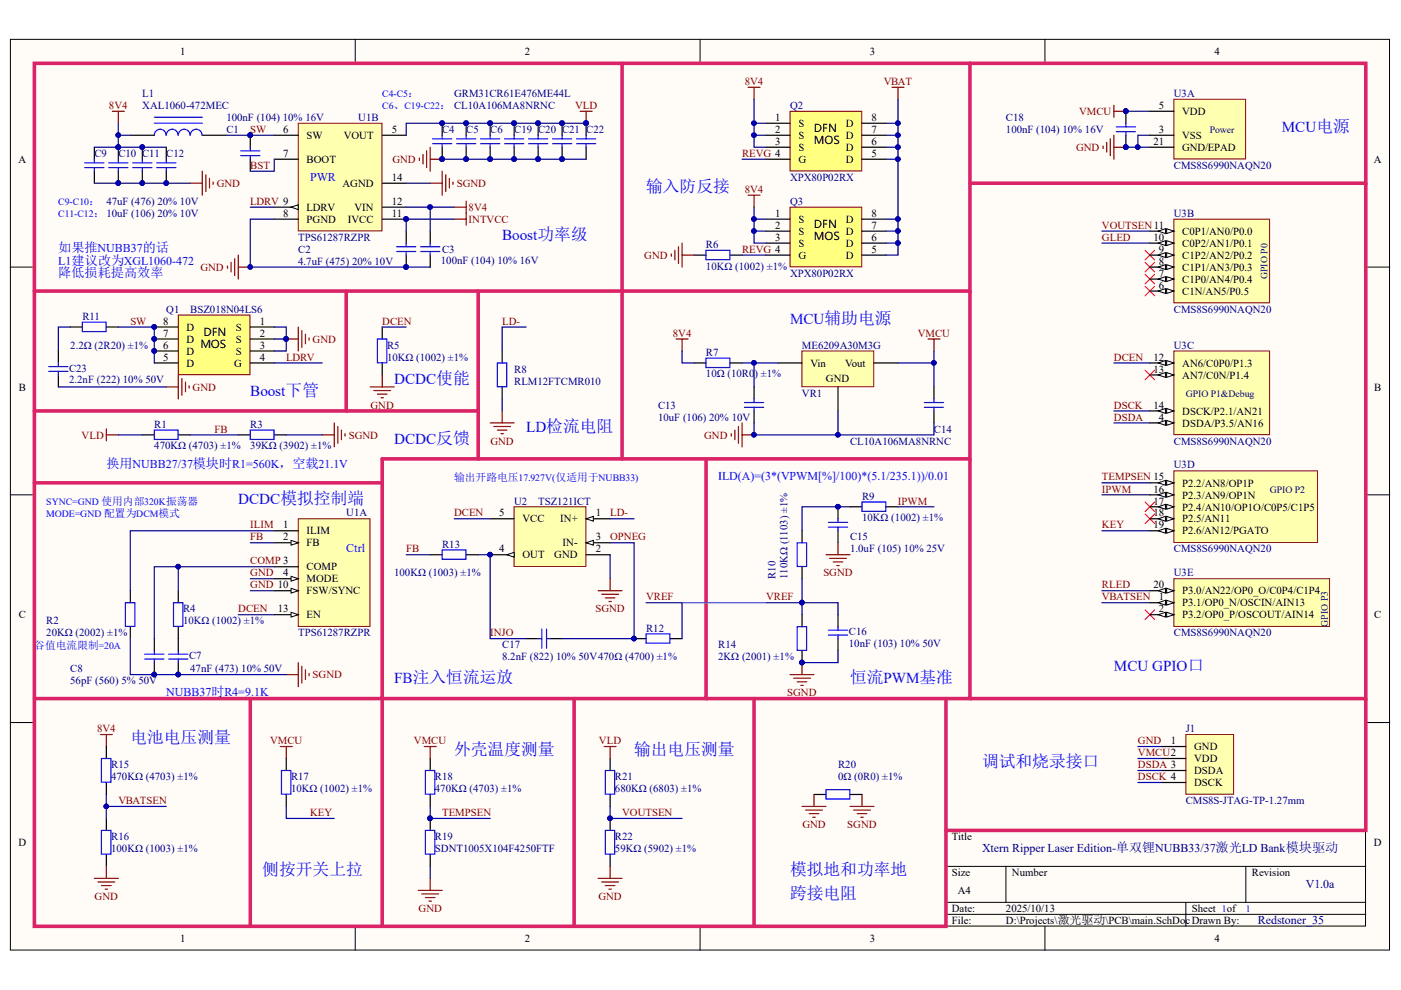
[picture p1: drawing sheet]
<svg xmlns="http://www.w3.org/2000/svg" width="297mm" height="210mm" viewBox="0 0 297 210" stroke-linecap="round" stroke-linejoin="round" font-family="sans-serif">
<g fill="#fffcf8" stroke="#000" stroke-width=".21">
<path d="M2.2 8.3h292.4v193.1h-292.4z"/>
<path d="M7.3 13.4h282.2v182.9h-282.2z"/>
</g>
<g fill="none" stroke="#000" stroke-width=".21">
<path d="M75.3 8.3v5.1M148.4 8.3v5.1M221.5 8.3v5.1M2.2 56.6h5.1M289.6 56.6h5.1M2.2 104.9h5.1M289.6 104.9h5.1M2.2 153.2h5.1M289.6 153.2h5.1M289.6 176.1h-89v20.3M75.3 196.4v5.1M148.4 196.4v5.1"/>
<path d="M200.6 183.7h89M200.6 191.3h89M200.6 193.9h89M213.3 183.7v7.6M221.5 196.4v5.1M251.4 191.3v5.1M264.1 183.7v7.6"/>
</g>
<path d="M37.8 66.8h15.2v12.7h-15.2z" fill="#ffff80" stroke="#800000" stroke-width=".21"/>
<path d="M27.6 28.7h5.1M42.9 28.7h5.1M32.7 69.3h5.1M32.7 71.9h5.1M32.7 74.4h5.1M32.7 77h5.1M53.1 69.3h5M53.1 71.9h5M53.1 74.4h5M53.1 77h5" fill="none" stroke="#000" stroke-width=".25"/>
<g fill="#000080" stroke="#000080" stroke-width=".21">
<circle cx="32.7" cy="74.4" r=".48"/>
<circle cx="32.7" cy="71.9" r=".48"/>
<circle cx="32.7" cy="69.3" r=".48"/>
</g>
<path d="M32.7 26.1h10.2M32.7 24.9h10.2M35.2 28.7a1.25 1.25 0 0 0-1.2-1.3 1.25 1.25 0 0 0-1.3 1.3M37.8 28.7a1.25 1.25 0 0 0-1.3-1.3 1.25 1.25 0 0 0-1.2 1.3M40.3 28.7a1.25 1.25 0 0 0-1.3-1.3 1.25 1.25 0 0 0-1.2 1.3M42.8 28.7a1.25 1.25 0 0 0-1.2-1.3 1.25 1.25 0 0 0-1.3 1.3" fill="none" stroke="#00f" stroke-width=".25"/>
<path d="M63.2 110h15.2v22.8h-15.2z" fill="#ffffb0" stroke="#800000" stroke-width=".21"/>
<path d="M58.1 112.5h5.1M58.1 115.1h5.1" fill="none" stroke="#000" stroke-width=".25"/>
<path d="M61.7 114.6l1.5 .5-1.5 .5z" fill="#fffcf8"/>
<path d="M61.7 114.6l1.5 .5-1.5 .5z" fill="none" stroke="#000" stroke-width=".21"/>
<path d="M58.1 120.2h5.1M58.1 122.7h5.1" fill="none" stroke="#000" stroke-width=".25"/>
<path d="M61.7 122.2l1.5 .5-1.5 .5z" fill="#fffcf8"/>
<path d="M61.7 122.2l1.5 .5-1.5 .5z" fill="none" stroke="#000" stroke-width=".21"/>
<path d="M58.1 125.2h5.1" fill="none" stroke="#000" stroke-width=".25"/>
<path d="M61.7 124.7l1.5 .5-1.5 .6z" fill="#fffcf8"/>
<path d="M61.7 124.7l1.5 .5-1.5 .6z" fill="none" stroke="#000" stroke-width=".21"/>
<path d="M58.1 130.3h5.1" fill="none" stroke="#000" stroke-width=".25"/>
<path d="M61.7 129.8l1.5 .5-1.5 .5z" fill="#fffcf8"/>
<path d="M61.7 129.8l1.5 .5-1.5 .5z" fill="none" stroke="#000" stroke-width=".21"/>
<path d="M63.2 26.1h17.8v22.9h-17.8z" fill="#ffffb0" stroke="#800000" stroke-width=".21"/>
<path d="M58.1 28.7h5.1M58.1 33.8h5.1M81 28.7h5.1M58.1 46.5h5.1M58.1 43.9h5.1" fill="none" stroke="#000" stroke-width=".25"/>
<path d="M61.7 43.9l1.5-.5v1z" fill="#fffcf8"/>
<path d="M61.7 43.9l1.5-.5v1z" fill="none" stroke="#000" stroke-width=".21"/>
<g fill="none" stroke="#000" stroke-width=".25">
<path d="M53.1 28.7v2.5M53.1 33.8v2.5M81 38.8h5.1M93.8 26.1v2.6M93.8 31.2v2.6M98.8 26.1v2.6M98.8 31.2v2.6M103.9 26.1v2.6M103.9 31.2v2.6M81 46.5h5.1M81 43.9h5.1M86.1 49v2.5"/>
<path d="M86.1 54.1v2.5M91.2 49v2.5M91.2 54.1v2.5M81 69.3v2.6M81 77v2.5M30.2 92.2h2.5M37.8 92.2h2.5M50.5 92.2h2.6M58.1 92.2h2.6M27.6 125.2v2.6M27.6 132.9v2.5M32.7 135.4v2.6"/>
<path d="M37.8 125.2v2.6M37.8 132.9v5.1M32.7 140.5v2.5M37.8 140.5v2.5"/>
</g>
<g fill="#000080" stroke="#000080" stroke-width=".21">
<circle cx="86.1" cy="46.4" r=".49"/>
<circle cx="25.1" cy="28.7" r=".48"/>
<circle cx="53" cy="28.7" r=".48"/>
<circle cx="53" cy="56.6" r=".48"/>
<circle cx="86.1" cy="56.6" r=".49"/>
<circle cx="91.2" cy="43.9" r=".49"/>
<circle cx="60.7" cy="71.9" r=".49"/>
<circle cx="124.2" cy="26.1" r=".48"/>
<circle cx="93.7" cy="33.7" r=".48"/>
<circle cx="93.7" cy="26.1" r=".48"/>
<circle cx="98.8" cy="33.7" r=".48"/>
<circle cx="98.8" cy="26.1" r=".48"/>
<circle cx="103.9" cy="33.7" r=".48"/>
<circle cx="103.9" cy="26.1" r=".48"/>
<circle cx="37.8" cy="143" r=".48"/>
<circle cx="32.7" cy="143" r=".48"/>
</g>
<g fill="none" stroke="#800000" stroke-width=".25">
<path d="M23.8 23.6h2.6M25.1 23.6v2.5M88.9 33.5v.5M89.7 32.7v2.1M90.4 32v3.5M91.2 38.8h2.6M91.2 31.2v5.1M91.2 33.8h2.6M93.8 36.3v5.1M94.5 37.1v3.5M95.3 37.8v2.1M96 38.6v.5"/>
<path d="M123 23.6h2.5M124.3 23.6v2.5M48.2 56.4v.5M49 55.6v2M49.8 54.9v3.5M50.5 54.1v5.1M50.5 56.6h2.6M96.3 43.9h2.5M98.8 42.7v2.5M60.7 71.9h2.5M63.2 69.3v5.1M64 70.1v3.6"/>
<path d="M64.8 70.9v2M65.5 71.6v.5M81 79.5v2.5M22.5 90.9v2.6M22.5 92.2h2.6M78.5 82h5.1M79.3 82.8h3.5M80 83.6h2.1M80.8 84.3h.5M60.7 143h2.5M63.2 140.5v5.1M64 141.3v3.5"/>
<path d="M64.8 142v2M65.5 142.8v.5"/>
</g>
<g fill="none" stroke="#000080" stroke-width=".25">
<path d="M25.1 26.1v2.6h2.5M48 28.7h10.1M58.1 33.8v2.5h-5M86.1 38.8h5.1M53.1 43.9h5M58.1 46.5h-5v10.1h38.1M86.1 43.9h5.1v5.1M58.1 77h10.2M58.1 71.9h2.6M81 69.3h5.1M50.5 130.3h7.6M53.1 122.7h5"/>
<path d="M53.1 125.2h5"/>
</g>
<g fill="none" stroke="#00f" stroke-width=".25">
<path d="M51 32h4.1M51 33h4.1M53.1 31.2v.8M53.1 33v.8M91.7 29.4h4.1M91.7 30.5h4.1M93.8 28.7v.7M93.8 30.5v.7M96.8 29.4h4.1M96.8 30.5h4.1M98.8 28.7v.7M98.8 30.5v.7"/>
<path d="M101.9 29.4h4.1M101.9 30.5h4.1M103.9 28.7v.7M103.9 30.5v.7M84.1 52.3h4.1M84.1 53.3h4.1M86.1 51.5v.8M86.1 53.3v.8M89.2 52.3h4M89.2 53.3h4M91.2 51.5v.8M91.2 53.3v.8"/>
<path d="M80 71.9h2v5h-2zM32.7 91.2h5.1v2h-5.1zM53.1 91.2h5v2h-5zM26.6 127.8h2v5h-2zM30.7 138.7h4.1M30.7 139.7h4.1M32.7 138v.7M32.7 139.7v.8M35.8 138.7h4M35.8 139.7h4M36.8 127.8h2v5h-2zM37.8 138v.7"/>
<path d="M37.8 139.7v.8"/>
</g>
<path d="M167.5 23.6h15.2v12.6h-15.2z" fill="#ffff80" stroke="#800000" stroke-width=".21"/>
<path d="M162.4 26.1h5.1M162.4 28.7h5.1M162.4 31.2h5.1M162.4 33.8h5.1M182.8 26.1h5M182.8 28.7h5M182.8 31.2h5M182.8 33.8h5" fill="none" stroke="#000" stroke-width=".25"/>
<path d="M167.5 43.9h15.2v12.7h-15.2z" fill="#ffff80" stroke="#800000" stroke-width=".21"/>
<g fill="none" stroke="#000" stroke-width=".25">
<path d="M20 31.2v2.6M20 36.3v2.5M25.1 31.2v2.6M25.1 36.3v2.5M30.2 31.2v2.6M30.2 36.3v2.5M35.3 31.2v2.6M35.3 36.3v2.5M147.2 54.1h2.5M154.8 54.1h2.5M162.4 46.5h5.1M162.4 49h5.1"/>
<path d="M162.4 51.5h5.1M162.4 54.1h5.1M182.8 46.5h5M182.8 49h5M182.8 51.5h5M182.8 54.1h5"/>
</g>
<g fill="none" stroke="#800000" stroke-width=".25">
<path d="M158.6 18.5h2.5M159.9 18.5v2.6M189.1 18.5h2.6M190.4 18.5v2.6M40.3 38.8h2.6M42.9 36.3v5.1M43.7 37.1v3.5M44.4 37.8v2.1M45.2 38.6v.5M142.3 53.8v.5M143.1 53.1v2M143.9 52.3v3.6"/>
<path d="M144.6 51.5v5.1M144.6 54.1h2.6M158.6 41.4h2.5M159.9 41.4v2.5"/>
</g>
<g fill="none" stroke="#000080" stroke-width=".25">
<path d="M25.1 28.7v2.5h-5.1M25.1 31.2h10.2M157.3 33.8h5.1M159.9 28.7h2.5M159.9 21.1v5M162.4 26.1h-2.5v5.1h2.5M187.8 33.8h2.6M187.8 31.2h2.6M187.8 28.7h2.6M187.8 26.1h2.6M190.4 21.1v33h-2.6M157.3 54.1h5.1"/>
<path d="M159.9 49h2.5M159.9 43.9v2.6M162.4 46.5h-2.5v5h2.5M187.8 51.5h2.6M187.8 49h2.6M187.8 46.5h2.6"/>
</g>
<g fill="#000080" stroke="#000080" stroke-width=".21">
<circle cx="190.4" cy="51.5" r=".48"/>
<circle cx="190.4" cy="49" r=".48"/>
<circle cx="190.4" cy="46.4" r=".48"/>
<circle cx="190.4" cy="33.7" r=".48"/>
<circle cx="190.4" cy="31.2" r=".48"/>
<circle cx="190.4" cy="28.7" r=".48"/>
<circle cx="190.4" cy="26.1" r=".48"/>
<circle cx="159.8" cy="49" r=".48"/>
<circle cx="159.8" cy="28.7" r=".48"/>
<circle cx="159.8" cy="26.1" r=".48"/>
<circle cx="159.8" cy="46.4" r=".48"/>
<circle cx="25.1" cy="38.8" r=".48"/>
<circle cx="25.1" cy="31.2" r=".48"/>
<circle cx="25.1" cy="28.7" r=".48"/>
<circle cx="30.1" cy="38.8" r=".48"/>
<circle cx="30.1" cy="31.2" r=".48"/>
<circle cx="35.2" cy="38.8" r=".48"/>
</g>
<g fill="none" stroke="#00f" stroke-width=".25">
<path d="M18 34.5h4M18 35.5h4M20 33.8v.7M20 35.5v.8M23.1 34.5h4M23.1 35.5h4M25.1 33.8v.7M25.1 35.5v.8M28.1 34.5h4.1M28.1 35.5h4.1M30.2 33.8v.7M30.2 35.5v.8"/>
<path d="M33.2 34.5h4.1M33.2 35.5h4.1M35.3 33.8v.7M35.3 35.5v.8M149.7 53.1h5v2h-5z"/>
</g>
<path d="M170 74.4h15.3v7.6h-15.3z" fill="#ffffb0" stroke="#800000" stroke-width=".21"/>
<path d="M147.2 77h2.5M154.8 77h2.5M165 77h5M185.3 77h5.1M159.9 82v2.6M159.9 87.1v2.6M177.7 82v5.1M198 82v2.6M198 87.1v2.6" fill="none" stroke="#000" stroke-width=".25"/>
<path d="M149.7 75.9h5v2h-5zM157.8 85.3h4.1M157.8 86.4h4.1M159.9 84.6v.7M159.9 86.4v.7M196 85.3h4.1M196 86.4h4.1M198 84.6v.7M198 86.4v.7" fill="none" stroke="#00f" stroke-width=".25"/>
<g fill="none" stroke="#800000" stroke-width=".25">
<path d="M233.9 31v.5M234.6 30.2v2M235.4 29.4v3.6M236.2 22.3v2.6M236.2 28.7v5.1M236.2 23.6h2.5M236.2 31.2h2.5M143.3 71.9h2.6M144.6 71.9v2.5M196.7 71.9h2.6M198 71.9v2.5M155 92v.5"/>
<path d="M155.8 91.2v2M156.6 90.4v3.6M157.3 89.7v5M157.3 92.2h2.6"/>
</g>
<g fill="#000080" stroke="#000080" stroke-width=".21">
<circle cx="159.8" cy="92.2" r=".48"/>
<circle cx="177.6" cy="92.2" r=".48"/>
<circle cx="159.8" cy="76.9" r=".48"/>
<circle cx="198" cy="76.9" r=".48"/>
<circle cx="238.7" cy="23.6" r=".48"/>
<circle cx="238.7" cy="31.2" r=".48"/>
<circle cx="241.2" cy="31.2" r=".49"/>
</g>
<path d="M238.7 23.6h5.1M243.8 28.7h-2.5v2.5h2.5M144.6 74.4v2.6h2.6M157.3 77h7.7M159.9 77v5M198 74.4v2.6h-7.6M198 77v5M177.7 87.1v5.1h-17.8v-2.5M198 89.7v2.5h-20.3" fill="none" stroke="#000080" stroke-width=".25"/>
<path d="M109 107.5h15.2v12.6h-15.2z" fill="#ffffb0" stroke="#800000" stroke-width=".21"/>
<path d="M124.3 110h5.1" fill="none" stroke="#000" stroke-width=".25"/>
<path d="M124.3 110l1.5-.5v1z" fill="#fffcf8"/>
<path d="M124.3 110l1.5-.5v1z" fill="none" stroke="#000" stroke-width=".21"/>
<path d="M124.3 115.1h5.1" fill="none" stroke="#000" stroke-width=".25"/>
<path d="M124.3 115.1l1.5-.5v1z" fill="#fffcf8"/>
<path d="M124.3 115.1l1.5-.5v1z" fill="none" stroke="#000" stroke-width=".21"/>
<path d="M103.9 117.6h5.1M124.3 117.6h5.1" fill="none" stroke="#000" stroke-width=".25"/>
<path d="M107.5 117.6l1.5-.5v1z" fill="#fffcf8"/>
<path d="M107.5 117.6l1.5-.5v1z" fill="none" stroke="#000" stroke-width=".21"/>
<g fill="#000080" stroke="#000080" stroke-width=".21">
<circle cx="103.9" cy="117.6" r=".48"/>
<circle cx="170" cy="140.5" r=".48"/>
<circle cx="134.4" cy="135.4" r=".48"/>
<circle cx="170" cy="127.8" r=".48"/>
<circle cx="177.6" cy="107.4" r=".48"/>
</g>
<g fill="none" stroke="#000" stroke-width=".25">
<path d="M106.5 74.4v2.6M106.5 82v2.6M91.2 117.6h2.6M98.8 117.6h2.6M103.9 110h5.1M170 112.5v2.6M177.7 107.5v2.5M177.7 112.5v2.6M180.2 107.5h2.6M187.8 107.5h2.6M111.6 135.4h2.5M116.6 135.4h2.6"/>
<path d="M134.4 135.4h2.6M142.1 135.4h2.5M170 120.2v2.5M170 130.3v2.6M170 138v2.5M177.7 130.3v2.6M177.7 135.4v2.6"/>
</g>
<path d="M111.6 69.3h-5.1v5.1M106.5 84.6v2.5M96.3 110h7.6M129.4 110h5M129.4 117.6v5.1M180.2 107.5h-10.2v5M109 135.4h2.6M170 130.3v-2.5h7.7v2.5M170 122.7v5.1" fill="none" stroke="#000080" stroke-width=".25"/>
<g fill="none" stroke="#00f" stroke-width=".25">
<path d="M105.5 77h1.9v5h-1.9zM93.8 116.6h5v2h-5zM169 115.1h2v5h-2zM175.6 110.8h4.1M175.6 111.8h4.1M177.7 110v.8M177.7 111.8v.7M182.8 106.4h5v2h-5zM114.1 135.4h.8M114.9 133.4v4M115.9 133.4v4M115.9 135.4h.7"/>
<path d="M137 134.4h5v2h-5zM169 132.9h2v5h-2zM175.6 133.6h4.1M175.6 134.6h4.1M177.7 132.9v.7M177.7 134.6v.8"/>
</g>
<g fill="none" stroke="#800000" stroke-width=".25">
<path d="M103.9 89.7h5.1M104.7 90.4h3.5M105.5 91.2h2M106.2 92h.5M106.5 87.1v2.6M175.1 117.6h5.1M175.9 118.4h3.6M176.7 119.1h2M177.4 119.9h.5M177.7 115.1v2.5M126.8 125.2h5.1M127.6 126h3.5"/>
<path d="M128.3 126.8h2.1M129.1 127.5h.5M129.4 122.7v2.5M167.5 143h5.1M168.3 143.8h3.5M169 144.6h2.1M169.8 145.3h.5M170 140.5v2.5"/>
</g>
<path d="M251.4 155.7h10.1v12.7h-10.1z" fill="#ffffb0" stroke="#800000" stroke-width=".21"/>
<g fill="none" stroke="#000" stroke-width=".25">
<path d="M109 26.1v2.6M109 31.2v2.6M114.1 26.1v2.6M114.1 31.2v2.6M119.2 26.1v2.6M119.2 31.2v2.6M124.3 26.1v2.6M124.3 31.2v2.6M238.7 23.6v2.5M238.7 28.7v2.5M22.5 158.3v2.5M246.3 158.3h5.1"/>
<path d="M22.5 165.9v2.5M22.5 173.5v2.6M60.7 160.8v2.6M60.7 168.4v2.6M91.2 160.8v2.6M91.2 168.4v2.6M91.2 173.5v2.6M129.4 160.8v2.6M129.4 168.4v2.6M129.4 173.5v2.6M172.6 168.4h2.5M180.2 168.4h2.6"/>
<path d="M246.3 160.8h5.1M246.3 163.4h5.1M246.3 165.9h5.1M22.5 181.2v2.5M91.2 181.2v2.5M129.4 181.2v2.5"/>
</g>
<g fill="none" stroke="#000080" stroke-width=".25">
<path d="M93.8 33.8h30.5M238.7 31.2h2.6M233.6 49h10.2M233.6 51.5h10.2M236.2 77h7.6M25.1 92.2h5.1M40.3 92.2h10.2M60.7 92.2h7.6M236.2 87.1h7.6M236.2 89.7h7.6M53.1 115.1h5M58.1 112.5h-30.5v12.7"/>
<path d="M86.1 117.6h5.1M190.4 107.5h7.6M233.6 112.5h10.2M233.6 102.4h10.2M233.6 104.9h10.2M27.6 135.4v7.6h33.1M37.8 120.2v5M58.1 120.2h-25.4v15.2M137 127.8h7.6v7.6M162.4 127.8h7.6M177.7 138v2.5h-7.7M233.6 127.8h10.2"/>
<path d="M233.6 125.2h10.2M241.3 158.3h5M22.5 168.4v5.1M22.5 171h12.8M60.7 171v2.5h10.2M91.2 171v2.5h12.7M129.4 171v2.5h15.2M241.3 163.4h5M241.3 165.9h5M241.3 160.8h5M91.2 183.7v2.5"/>
</g>
<g fill="#000080" stroke="#000080" stroke-width=".21">
<circle cx="238.7" cy="31.2" r=".48"/>
<circle cx="238.7" cy="23.6" r=".48"/>
<circle cx="241.2" cy="31.2" r=".49"/>
<circle cx="22.5" cy="171" r=".48"/>
<circle cx="91.2" cy="173.5" r=".49"/>
<circle cx="129.3" cy="173.5" r=".48"/>
<circle cx="109" cy="33.7" r=".48"/>
<circle cx="109" cy="26.1" r=".48"/>
<circle cx="114.1" cy="33.7" r=".48"/>
<circle cx="114.1" cy="26.1" r=".48"/>
<circle cx="119.2" cy="33.7" r=".48"/>
<circle cx="119.2" cy="26.1" r=".48"/>
<circle cx="124.2" cy="26.1" r=".48"/>
<circle cx="93.7" cy="33.7" r=".48"/>
<circle cx="98.8" cy="33.7" r=".48"/>
<circle cx="103.9" cy="33.7" r=".48"/>
<circle cx="32.7" cy="143" r=".48"/>
<circle cx="37.8" cy="143" r=".48"/>
<circle cx="37.8" cy="120.1" r=".48"/>
<circle cx="170" cy="140.5" r=".48"/>
<circle cx="170" cy="127.8" r=".48"/>
</g>
<g fill="none" stroke="#00f" stroke-width=".25">
<path d="M107 29.4h4M107 30.5h4M109 28.7v.7M109 30.5v.7M112.1 29.4h4M112.1 30.5h4M114.1 28.7v.7M114.1 30.5v.7M117.1 29.4h4.1M117.1 30.5h4.1M119.2 28.7v.7M119.2 30.5v.7"/>
<path d="M122.2 29.4h4.1M122.2 30.5h4.1M124.3 28.7v.7M124.3 30.5v.7M236.7 26.9h4M236.7 27.9h4M238.7 26.1v.8M238.7 27.9v.8M21.5 160.8h2v5.1h-2zM21.5 176.1h2v5h-2zM59.7 163.4h2v5h-2zM90.2 163.4h2v5h-2z"/>
<path d="M90.2 176.1h2v5h-2zM128.3 163.4h2v5h-2zM128.3 176.1h2v5h-2zM175.1 167.4h5.1v2h-5.1z"/>
</g>
<g fill="none" stroke="#800000" stroke-width=".25">
<path d="M68.3 92.2h2.6M70.9 89.7v5M71.6 90.4v3.6M72.4 91.2v2M73.2 92v.5M21.3 155.7h2.5M22.5 155.7v2.6M59.4 158.3h2.6M60.7 158.3v2.5M89.9 158.3h2.6M91.2 158.3v2.5M128.1 158.3h2.5"/>
<path d="M129.4 158.3v2.5M170 171h5.1M170.8 171.7h3.6M171.6 172.5h2M172.3 173.3h.5M172.6 168.4v2.6M180.2 171h5.1M181 171.7h3.5M181.7 172.5h2.1M182.5 173.3h.5M182.8 168.4v2.6M20 186.2h5.1"/>
<path d="M20.8 187h3.5M21.5 187.8h2.1M22.3 188.5h.5M22.5 183.7v2.5M88.7 188.8h5.1M89.4 189.5h3.6M90.2 190.3h2M91 191.1h.5M91.2 186.2v2.6M126.8 186.2h5.1M127.6 187h3.5M128.3 187.8h2.1"/>
<path d="M129.1 188.5h.5M129.4 183.7v2.5"/>
</g>
<g fill="none" stroke="#da2467" stroke-width=".76">
<path d="M131.9 13.4v48.3h-124.6M205.6 13.4v48.3h-73.7v35.6M205.6 13.4h-198.3v183h193.3v-48.3M205.6 13.4h84v25.4h-84M289.6 38.8v109.3h-84M73.4 61.7v25.4h-66.1M101.4 61.7v25.4h-28M205.6 61.7v35.6h-73.7M101.4 87.1v10.2h-20.4v50.8h-73.7M101.4 97.3h30.5M149.7 97.3v50.8h-68.7v48.3M205.6 97.3v50.8h-55.9"/>
<path d="M53.1 148.1v48.3M121.7 148.1v48.3M159.9 148.1v48.3M289.6 148.1v28h-89"/>
</g>
<path d="M144.6 127.8h17.8" fill="none" stroke="#009cca" stroke-width=".25"/>
<g fill="none" stroke="#f00" stroke-width=".21">
<path d="M242.8 53.1l2 2M242.8 55.6l2 2M242.8 58.2l2 2M244.8 53.1l-2 2M244.8 55.6l-2 2M244.8 58.2l-2 2M242.8 60.7l2 2M242.8 78.5l2 2M244.8 60.7l-2 2M244.8 78.5l-2 2M242.8 106.4l2 2.1M242.8 109l2 2"/>
<path d="M244.8 106.4l-2 2.1M244.8 109l-2 2M242.8 129.3l2 2M244.8 129.3l-2 2"/>
</g>
<path d="M248.9 21.1h15.2v12.6h-15.2z" fill="#ffffb0" stroke="#800000" stroke-width=".21"/>
<path d="M243.8 23.6h5.1M243.8 28.7h5.1M243.8 31.2h5.1" fill="none" stroke="#000" stroke-width=".25"/>
<path d="M248.9 46.5h20.3v17.7h-20.3z" fill="#ffffb0" stroke="#800000" stroke-width=".21"/>
<path d="M243.8 51.5h5.1" fill="none" stroke="#000" stroke-width=".25"/>
<path d="M247.4 51l1.5 .5-1.5 .6z" fill="#fffcf8"/>
<path d="M247.4 51l1.5 .5-1.5 .6z" fill="none" stroke="#000" stroke-width=".21"/>
<path d="M245.6 51.5l1.5-.5v1.1z" fill="#fffcf8"/>
<path d="M245.6 51.5l1.5-.5v1.1z" fill="none" stroke="#000" stroke-width=".21"/>
<path d="M243.8 54.1h5.1" fill="none" stroke="#000" stroke-width=".25"/>
<path d="M247.4 53.6l1.5 .5-1.5 .5z" fill="#fffcf8"/>
<path d="M247.4 53.6l1.5 .5-1.5 .5z" fill="none" stroke="#000" stroke-width=".21"/>
<path d="M245.6 54.1l1.5-.5v1z" fill="#fffcf8"/>
<path d="M245.6 54.1l1.5-.5v1z" fill="none" stroke="#000" stroke-width=".21"/>
<path d="M243.8 56.6h5.1" fill="none" stroke="#000" stroke-width=".25"/>
<path d="M247.4 56.1l1.5 .5-1.5 .5z" fill="#fffcf8"/>
<path d="M247.4 56.1l1.5 .5-1.5 .5z" fill="none" stroke="#000" stroke-width=".21"/>
<path d="M245.6 56.6l1.5-.5v1z" fill="#fffcf8"/>
<path d="M245.6 56.6l1.5-.5v1z" fill="none" stroke="#000" stroke-width=".21"/>
<path d="M243.8 59.2h5.1" fill="none" stroke="#000" stroke-width=".25"/>
<path d="M247.4 58.7l1.5 .5-1.5 .5z" fill="#fffcf8"/>
<path d="M247.4 58.7l1.5 .5-1.5 .5z" fill="none" stroke="#000" stroke-width=".21"/>
<path d="M245.6 59.2l1.5-.5v1z" fill="#fffcf8"/>
<path d="M245.6 59.2l1.5-.5v1z" fill="none" stroke="#000" stroke-width=".21"/>
<path d="M243.8 61.7h5.1" fill="none" stroke="#000" stroke-width=".25"/>
<path d="M247.4 61.2l1.5 .5-1.5 .5z" fill="#fffcf8"/>
<path d="M247.4 61.2l1.5 .5-1.5 .5z" fill="none" stroke="#000" stroke-width=".21"/>
<path d="M245.6 61.7l1.5-.5v1z" fill="#fffcf8"/>
<path d="M245.6 61.7l1.5-.5v1z" fill="none" stroke="#000" stroke-width=".21"/>
<path d="M243.8 49h5.1" fill="none" stroke="#000" stroke-width=".25"/>
<path d="M247.4 48.5l1.5 .5-1.5 .5z" fill="#fffcf8"/>
<path d="M247.4 48.5l1.5 .5-1.5 .5z" fill="none" stroke="#000" stroke-width=".21"/>
<path d="M245.6 49l1.5-.5v1z" fill="#fffcf8"/>
<path d="M245.6 49l1.5-.5v1z" fill="none" stroke="#000" stroke-width=".21"/>
<path d="M248.9 74.4h20.3v17.8h-20.3z" fill="#ffffb0" stroke="#800000" stroke-width=".21"/>
<path d="M243.8 79.5h5.1" fill="none" stroke="#000" stroke-width=".25"/>
<path d="M247.4 79l1.5 .5-1.5 .5z" fill="#fffcf8"/>
<path d="M247.4 79l1.5 .5-1.5 .5z" fill="none" stroke="#000" stroke-width=".21"/>
<path d="M245.6 79.5l1.5-.5v1z" fill="#fffcf8"/>
<path d="M245.6 79.5l1.5-.5v1z" fill="none" stroke="#000" stroke-width=".21"/>
<path d="M243.8 77h5.1" fill="none" stroke="#000" stroke-width=".25"/>
<path d="M247.4 76.5l1.5 .5-1.5 .5z" fill="#fffcf8"/>
<path d="M247.4 76.5l1.5 .5-1.5 .5z" fill="none" stroke="#000" stroke-width=".21"/>
<path d="M245.6 77l1.5-.5v1z" fill="#fffcf8"/>
<path d="M245.6 77l1.5-.5v1z" fill="none" stroke="#000" stroke-width=".21"/>
<path d="M243.8 87.1h5.1" fill="none" stroke="#000" stroke-width=".25"/>
<path d="M247.4 86.6l1.5 .5-1.5 .5z" fill="#fffcf8"/>
<path d="M247.4 86.6l1.5 .5-1.5 .5z" fill="none" stroke="#000" stroke-width=".21"/>
<path d="M245.6 87.1l1.5-.5v1z" fill="#fffcf8"/>
<path d="M245.6 87.1l1.5-.5v1z" fill="none" stroke="#000" stroke-width=".21"/>
<path d="M243.8 89.7h5.1" fill="none" stroke="#000" stroke-width=".25"/>
<path d="M247.4 89.2l1.5 .5-1.5 .5z" fill="#fffcf8"/>
<path d="M247.4 89.2l1.5 .5-1.5 .5z" fill="none" stroke="#000" stroke-width=".21"/>
<path d="M245.6 89.7l1.5-.5v1z" fill="#fffcf8"/>
<path d="M245.6 89.7l1.5-.5v1z" fill="none" stroke="#000" stroke-width=".21"/>
<path d="M248.9 99.8h30.4v15.2h-30.4z" fill="#ffffb0" stroke="#800000" stroke-width=".21"/>
<path d="M243.8 102.4h5.1" fill="none" stroke="#000" stroke-width=".25"/>
<path d="M247.4 101.9l1.5 .5-1.5 .5z" fill="#fffcf8"/>
<path d="M247.4 101.9l1.5 .5-1.5 .5z" fill="none" stroke="#000" stroke-width=".21"/>
<path d="M245.6 102.4l1.5-.5v1z" fill="#fffcf8"/>
<path d="M245.6 102.4l1.5-.5v1z" fill="none" stroke="#000" stroke-width=".21"/>
<path d="M243.8 104.9h5.1" fill="none" stroke="#000" stroke-width=".25"/>
<path d="M247.4 104.4l1.5 .5-1.5 .5z" fill="#fffcf8"/>
<path d="M247.4 104.4l1.5 .5-1.5 .5z" fill="none" stroke="#000" stroke-width=".21"/>
<path d="M245.6 104.9l1.5-.5v1z" fill="#fffcf8"/>
<path d="M245.6 104.9l1.5-.5v1z" fill="none" stroke="#000" stroke-width=".21"/>
<path d="M243.8 107.5h5.1" fill="none" stroke="#000" stroke-width=".25"/>
<path d="M247.4 106.9l1.5 .6-1.5 .5z" fill="#fffcf8"/>
<path d="M247.4 106.9l1.5 .6-1.5 .5z" fill="none" stroke="#000" stroke-width=".21"/>
<path d="M245.6 107.5l1.5-.6v1.1z" fill="#fffcf8"/>
<path d="M245.6 107.5l1.5-.6v1.1z" fill="none" stroke="#000" stroke-width=".21"/>
<path d="M243.8 110h5.1" fill="none" stroke="#000" stroke-width=".25"/>
<path d="M247.4 109.5l1.5 .5-1.5 .5z" fill="#fffcf8"/>
<path d="M247.4 109.5l1.5 .5-1.5 .5z" fill="none" stroke="#000" stroke-width=".21"/>
<path d="M245.6 110l1.5-.5v1z" fill="#fffcf8"/>
<path d="M245.6 110l1.5-.5v1z" fill="none" stroke="#000" stroke-width=".21"/>
<path d="M243.8 112.5h5.1" fill="none" stroke="#000" stroke-width=".25"/>
<path d="M247.4 112l1.5 .5-1.5 .5z" fill="#fffcf8"/>
<path d="M247.4 112l1.5 .5-1.5 .5z" fill="none" stroke="#000" stroke-width=".21"/>
<path d="M245.6 112.5l1.5-.5v1z" fill="#fffcf8"/>
<path d="M245.6 112.5l1.5-.5v1z" fill="none" stroke="#000" stroke-width=".21"/>
<path d="M248.9 122.7h33v10.1h-33z" fill="#ffffb0" stroke="#800000" stroke-width=".21"/>
<path d="M243.8 125.2h5.1" fill="none" stroke="#000" stroke-width=".25"/>
<path d="M247.4 124.7l1.5 .5-1.5 .6z" fill="#fffcf8"/>
<path d="M247.4 124.7l1.5 .5-1.5 .6z" fill="none" stroke="#000" stroke-width=".21"/>
<path d="M245.6 125.2l1.5-.5v1.1z" fill="#fffcf8"/>
<path d="M245.6 125.2l1.5-.5v1.1z" fill="none" stroke="#000" stroke-width=".21"/>
<path d="M243.8 127.8h5.1" fill="none" stroke="#000" stroke-width=".25"/>
<path d="M247.4 127.3l1.5 .5-1.5 .5z" fill="#fffcf8"/>
<path d="M247.4 127.3l1.5 .5-1.5 .5z" fill="none" stroke="#000" stroke-width=".21"/>
<path d="M245.6 127.8l1.5-.5v1z" fill="#fffcf8"/>
<path d="M245.6 127.8l1.5-.5v1z" fill="none" stroke="#000" stroke-width=".21"/>
<path d="M243.8 130.3h5.1" fill="none" stroke="#000" stroke-width=".25"/>
<path d="M247.4 129.8l1.5 .5-1.5 .5z" fill="#fffcf8"/>
<path d="M247.4 129.8l1.5 .5-1.5 .5z" fill="none" stroke="#000" stroke-width=".21"/>
<path d="M245.6 130.3l1.5-.5v1z" fill="#fffcf8"/>
<path d="M245.6 130.3l1.5-.5v1z" fill="none" stroke="#000" stroke-width=".21"/>
<path d="M20 38.8h20.3M124.3 26.1h-38.2v2.6M91.2 43.9h5.1M96.3 46.5h-10.2v2.5M14.9 69.3h-2.5v5.1M25.1 69.3h7.6v7.7M58.1 69.3h2.6v5.1h-2.6M12.4 82h22.9M101.4 117.6h2.5v17.8h5.1M129.4 115.1h5v20.3h-15.2" fill="none" stroke="#000080" stroke-width=".25"/>
<g fill="#000080" stroke="#000080" stroke-width=".21">
<circle cx="124.2" cy="26.1" r=".48"/>
<circle cx="119.2" cy="26.1" r=".48"/>
<circle cx="114.1" cy="26.1" r=".48"/>
<circle cx="109" cy="26.1" r=".48"/>
<circle cx="103.9" cy="26.1" r=".48"/>
<circle cx="98.8" cy="26.1" r=".48"/>
<circle cx="93.7" cy="26.1" r=".48"/>
<circle cx="91.2" cy="43.9" r=".49"/>
<circle cx="86.1" cy="46.4" r=".49"/>
<circle cx="134.4" cy="135.4" r=".48"/>
<circle cx="103.9" cy="117.6" r=".48"/>
<circle cx="60.7" cy="71.9" r=".49"/>
<circle cx="32.7" cy="74.4" r=".48"/>
<circle cx="32.7" cy="71.9" r=".48"/>
<circle cx="32.7" cy="69.3" r=".48"/>
<circle cx="25.1" cy="38.8" r=".48"/>
<circle cx="30.1" cy="38.8" r=".48"/>
<circle cx="35.2" cy="38.8" r=".48"/>
</g>
<path d="M96.3 46.5h2.5M98.8 45.2v2.5M37.8 79.5v5.1M35.3 82h2.5M38.6 80.3v3.5M39.3 81v2.1M40.1 81.8v.5" fill="none" stroke="#800000" stroke-width=".25"/>
<path d="M12.4 74.4v2.6M12.4 79.5v2.5M14.9 69.3h2.6M22.5 69.3h2.6" fill="none" stroke="#000" stroke-width=".25"/>
<path d="M10.3 77.7h4.1M10.3 78.7h4.1M12.4 77v.7M12.4 78.7v.8M17.5 68.3h5v2h-5z" fill="none" stroke="#00f" stroke-width=".25"/>
<path d="M7.3 102.4h73.7" fill="none" stroke="#da2467" stroke-width=".76"/>
<g font-size="3.6" fill="#00f">
<text x="137" y="40.7">输入防反接</text>
<text x="180.2" y="144.9">恒流PWM基准</text>
<text x="27.6" y="157.6">电池电压测量</text>
<text x="96.3" y="160.1">外壳温度测量</text>
<text x="134.4" y="160.1">输出电压测量</text>
<text x="208.2" y="162.7">调试和烧录接口</text>
<text x="55.6" y="185.5">侧按开关上拉</text>
<text x="167.5" y="185.5">模拟地和功率地</text>
<text x="167.5" y="190.6">跨接电阻</text>
</g>
<g font-size="3.2" fill="#00f">
<text x="271.8" y="28">MCU电源</text>
<text x="106.5" y="50.9">Boost功率级</text>
<text x="167.5" y="68.7">MCU辅助电源</text>
<text x="53.1" y="83.9">Boost下管</text>
<text x="83.6" y="81.3">DCDC使能</text>
<text x="83.6" y="94">DCDC反馈</text>
<text x="111.6" y="91.5">LD检流电阻</text>
<text x="50.5" y="106.8">DCDC模拟控制端</text>
<text x="236.2" y="142.3">MCU GPIO口</text>
<text x="83.6" y="144.9">FB注入恒流运放</text>
</g>
<g font-size="2.8" fill="#00f">
<text x="12.4" y="53.5">如果推NUBB37的话</text>
<text x="12.4" y="58.6">降低损耗提高效率</text>
<text x="22.6" y="99.3">换用NUBB27/37模块时R1=560K，空载21.1V</text>
</g>
<g font-size="2.5" fill="#00f">
<text x="65.8" y="38.3">PWR</text>
<text x="12.4" y="56.1">L1建议改为XGL1060-472</text>
<text x="152.3" y="101.8">ILD(A)=(3*(VPWM[%]/100)*(5.1/235.1))/0.01</text>
<text x="73.4" y="117.1">Ctrl</text>
<text x="35.3" y="147.6">NUBB37时R4=9.1K</text>
</g>
<g font-size="2.5" fill="#000080">
<text x="208.2" y="180.6">Xtern Ripper Laser Edition-单双锂NUBB33/37激光LD Bank模块驱动</text>
<text x="276.8" y="188.2">V1.0a</text>
<text x="266.7" y="195.9">Redstoner_35</text>
</g>
<g font-size="2.3">
<text x="38.2" y="11.7">1</text>
<text x="111.3" y="11.7">2</text>
<text x="184.4" y="11.7">3</text>
<text x="257.5" y="11.7">4</text>
<text x="245.7" y="23.1">5</text>
<text x="60" y="28.2">6</text>
<text x="65" y="29.5">SW</text>
<text x="72.9" y="29.5">VOUT</text>
<text x="83.1" y="28.2">5</text>
<text x="164.3" y="25.7">1</text>
<text x="164.3" y="28.2">2</text>
<text x="169.3" y="26.9">S</text>
<text x="169.3" y="29.5">S</text>
<text x="172.6" y="28.1">DFN</text>
<text x="179.3" y="29.5">D</text>
<text x="179.3" y="26.9">D</text>
<text x="184.8" y="28.2">7</text>
<text x="184.8" y="25.7">8</text>
<text x="245.7" y="28.2">3</text>
<text x="250.7" y="24.4">VDD</text>
<text x="250.7" y="29.5">VSS</text>
<text x="3.9" y="34.5">A</text>
<text x="60" y="33.3">7</text>
<text x="65" y="34.5">BOOT</text>
<text x="164.3" y="30.7">3</text>
<text x="169.3" y="32">S</text>
<text x="169.3" y="34.5">G</text>
<text x="172.6" y="30.6">MOS</text>
<text x="179.3" y="34.5">D</text>
<text x="179.3" y="32">D</text>
<text x="184.8" y="33.3">5</text>
<text x="184.8" y="30.7">6</text>
<text x="244.6" y="30.7">21</text>
<text x="250.7" y="32">GND/EPAD</text>
<text x="291.3" y="34.5">A</text>
<text x="72.6" y="39.6">AGND</text>
<text x="83.1" y="38.3">14</text>
<text x="60" y="46">8</text>
<text x="65" y="47.2">PGND</text>
<text x="65" y="44.7">LDRV</text>
<text x="73.8" y="47.2">IVCC</text>
<text x="75.2" y="44.7">VIN</text>
<text x="83.1" y="46">11</text>
<text x="83.1" y="43.4">12</text>
<text x="164.3" y="46">1</text>
<text x="169.3" y="47.2">S</text>
<text x="179.3" y="47.2">D</text>
<text x="184.8" y="46">8</text>
<text x="164.3" y="48.5">2</text>
<text x="164.3" y="51.1">3</text>
<text x="169.3" y="49.8">S</text>
<text x="169.3" y="52.3">S</text>
<text x="172.6" y="48.4">DFN</text>
<text x="172.6" y="50.9">MOS</text>
<text x="179.3" y="52.3">D</text>
<text x="179.3" y="49.8">D</text>
<text x="184.8" y="53.6">5</text>
<text x="184.8" y="51.1">6</text>
<text x="184.8" y="48.5">7</text>
<text x="244.6" y="51.1">10</text>
<text x="245.7" y="53.6">9</text>
<text x="250.7" y="52.3">C0P2/AN1/P0.1</text>
<text x="250.7" y="49.8">C0P1/AN0/P0.0</text>
<text x="169.3" y="54.9">G</text>
<text x="179.3" y="54.9">D</text>
<text x="245.7" y="56.1">8</text>
<text x="245.7" y="58.7">7</text>
<text x="250.7" y="54.9">C1P2/AN2/P0.2</text>
<text x="250.7" y="57.4">C1P1/AN3/P0.3</text>
<text x="250.7" y="60">C1P0/AN4/P0.4</text>
<text x="245.7" y="61.2">6</text>
<text x="250.7" y="62.5">C1N/AN5/P0.5</text>
<text x="34.6" y="71.4">7</text>
<text x="34.6" y="68.8">8</text>
<text x="39.6" y="70.1">D</text>
<text x="43.1" y="71.3">DFN</text>
<text x="50" y="70.1">S</text>
<text x="55.1" y="68.8">1</text>
<text x="55.1" y="71.4">2</text>
<text x="34.6" y="76.5">5</text>
<text x="34.6" y="73.9">6</text>
<text x="39.6" y="77.8">D</text>
<text x="39.6" y="75.2">D</text>
<text x="39.6" y="72.6">D</text>
<text x="42.5" y="73.8">MOS</text>
<text x="49.6" y="77.8">G</text>
<text x="50" y="72.6">S</text>
<text x="50" y="75.2">S</text>
<text x="55.1" y="73.9">3</text>
<text x="55.1" y="76.5">4</text>
<text x="171.8" y="77.8">Vin</text>
<text x="179.2" y="77.8">Vout</text>
<text x="244.6" y="76.5">12</text>
<text x="250.7" y="77.8">AN6/C0P0/P1.3</text>
<text x="4" y="82.8">B</text>
<text x="175.1" y="81.1">GND</text>
<text x="244.6" y="79">13</text>
<text x="250.7" y="80.3">AN7/C0N/P1.4</text>
<text x="291.4" y="82.8">B</text>
<text x="244.6" y="86.6">14</text>
<text x="245.7" y="89.2">4</text>
<text x="250.7" y="87.9">DSCK/P2.1/AN21</text>
<text x="250.7" y="90.4">DSDA/P3.5/AN16</text>
<text x="244.6" y="104.4">16</text>
<text x="244.6" y="107">17</text>
<text x="250.7" y="103.2">P2.2/AN8/OP1P</text>
<text x="250.7" y="105.7">P2.3/AN9/OP1N</text>
<text x="60" y="112">1</text>
<text x="65" y="113.3">ILIM</text>
<text x="105.8" y="109.5">5</text>
<text x="110.8" y="110.8">VCC</text>
<text x="118.8" y="110.8">IN+</text>
<text x="126.3" y="109.5">1</text>
<text x="244.6" y="109.5">18</text>
<text x="244.6" y="112">19</text>
<text x="250.7" y="108.2">P2.4/AN10/OP1O/C0P5/C1P5</text>
<text x="250.7" y="110.8">P2.5/AN11</text>
<text x="250.7" y="113.3">P2.6/AN12/PGATO</text>
<text x="60" y="114.6">2</text>
<text x="65" y="115.9">FB</text>
<text x="105.8" y="117.1">4</text>
<text x="110.8" y="118.4">OUT</text>
<text x="117.5" y="118.4">GND</text>
<text x="119.3" y="115.9">IN-</text>
<text x="126.3" y="114.6">3</text>
<text x="126.3" y="117.1">2</text>
<text x="60" y="122.2">4</text>
<text x="65" y="120.9">COMP</text>
<text x="65" y="123.5">MODE</text>
<text x="244.6" y="124.7">20</text>
<text x="4" y="131.1">C</text>
<text x="58.9" y="129.8">13</text>
<text x="65" y="126">FSW/SYNC</text>
<text x="65" y="131.1">EN</text>
<text x="245.7" y="127.3">1</text>
<text x="245.7" y="129.8">2</text>
<text x="250.7" y="126">P3.0/AN22/OP0_O/C0P4/C1P4</text>
<text x="250.7" y="128.5">P3.1/OP0_N/OSCIN/AIN13</text>
<text x="250.7" y="131.1">P3.2/OP0_P/OSCOUT/AIN14</text>
<text x="291.4" y="131.1">C</text>
<text x="248.2" y="157.8">1</text>
<text x="253.2" y="159.1">GND</text>
<text x="253.2" y="161.6">VDD</text>
<text x="253.2" y="164.1">DSDA</text>
<text x="253.2" y="166.7">DSCK</text>
<text x="3.9" y="179.4">D</text>
<text x="201.8" y="178.1">Title</text>
<text x="291.3" y="179.4">D</text>
<text x="201.8" y="185.8">Size</text>
<text x="214.6" y="185.8">Number</text>
<text x="265.4" y="185.8">Revision</text>
<text x="203.1" y="189.6">A4</text>
<text x="201.8" y="193.4">Date:</text>
<text x="201.8" y="195.9">File:</text>
<text x="213.3" y="193.4">2025/10/13</text>
<text x="213.3" y="195.9">D:\Projects\激光驱动\PCB\main.SchDocDrawn By:</text>
<text x="252.7" y="193.4">Sheet 1of</text>
<text x="38.2" y="199.7">1</text>
<text x="111.3" y="199.7">2</text>
<text x="184.4" y="199.7">3</text>
<text x="257.5" y="199.7">4</text>
</g>
<g font-size="2.3" fill="#800000">
<text x="23.1" y="23.1">8V4</text>
<text x="121.9" y="23.1">VLD</text>
<text x="157.9" y="18">8V4</text>
<text x="187.4" y="18">VBAT</text>
<text x="53.1" y="28.2">SW</text>
<text x="228.8" y="24.4">VMCU</text>
<text x="53.1" y="35.8">BST</text>
<text x="83.2" y="34.5">GND</text>
<text x="157.3" y="33.3">REVG 4</text>
<text x="228.1" y="32">GND</text>
<text x="46" y="39.6">GND</text>
<text x="96.8" y="39.6">SGND</text>
<text x="157.9" y="40.9">8V4</text>
<text x="53.1" y="43.4">LDRV 9</text>
<text x="99.4" y="44.7">8V4</text>
<text x="99.4" y="47.2">INTVCC</text>
<text x="157.3" y="53.6">REVG 4</text>
<text x="233.6" y="48.5">VOUTSEN11</text>
<text x="233.6" y="51.1">GLED</text>
<text x="42.5" y="57.4">GND</text>
<text x="136.6" y="54.9">GND</text>
<text x="27.6" y="68.8">SW</text>
<text x="81" y="68.8">DCEN</text>
<text x="106.5" y="68.8">LD-</text>
<text x="142.7" y="71.4">8V4</text>
<text x="194.6" y="71.4">VMCU</text>
<text x="60.7" y="76.5">LDRV</text>
<text x="66.3" y="72.6">GND</text>
<text x="236.2" y="76.5">DCEN</text>
<text x="40.8" y="82.8">GND</text>
<text x="78.5" y="86.6">GND</text>
<text x="236.2" y="89.2">DSDA</text>
<text x="236.2" y="86.6">DSCK</text>
<text x="17.3" y="93">VLD</text>
<text x="45.5" y="91.7">FB</text>
<text x="73.9" y="93">SGND</text>
<text x="104" y="94.2">GND</text>
<text x="149.3" y="93">GND</text>
<text x="233.6" y="101.9">TEMPSEN 15</text>
<text x="190.4" y="107">IPWM</text>
<text x="233.6" y="104.4">IPWM</text>
<text x="53.1" y="112">ILIM</text>
<text x="96.3" y="109.5">DCEN</text>
<text x="129.4" y="109.5">LD-</text>
<text x="233.6" y="112">KEY</text>
<text x="53.1" y="114.6">FB</text>
<text x="53.1" y="119.7">COMP 3</text>
<text x="86.1" y="117.1">FB</text>
<text x="129.4" y="114.6">OPNEG</text>
<text x="53.1" y="122.2">GND</text>
<text x="53.1" y="124.7">GND 10</text>
<text x="174.6" y="122.2">SGND</text>
<text x="233.6" y="124.7">RLED</text>
<text x="50.5" y="129.8">DCEN</text>
<text x="126.2" y="129.8">SGND</text>
<text x="137" y="127.3">VREF</text>
<text x="162.4" y="127.3">VREF</text>
<text x="233.6" y="127.3">VBATSEN</text>
<text x="103.9" y="134.9">INJO</text>
<text x="66.3" y="143.8">SGND</text>
<text x="166.9" y="147.6">SGND</text>
<text x="20.6" y="155.3">8V4</text>
<text x="57.3" y="157.8">VMCU</text>
<text x="87.8" y="157.8">VMCU</text>
<text x="127" y="157.8">VLD</text>
<text x="241.3" y="157.8">GND</text>
<text x="241.3" y="160.3">VMCU2</text>
<text x="241.3" y="162.9">DSDA 3</text>
<text x="241.3" y="165.4">DSCK 4</text>
<text x="25.1" y="170.5">VBATSEN</text>
<text x="65.8" y="173">KEY</text>
<text x="93.7" y="173">TEMPSEN</text>
<text x="131.9" y="173">VOUTSEN</text>
<text x="170.1" y="175.6">GND</text>
<text x="179.6" y="175.6">SGND</text>
<text x="20.1" y="190.8">GND</text>
<text x="126.9" y="190.8">GND</text>
<text x="88.7" y="193.4">GND</text>
</g>
<g font-size="2.3" fill="#000080">
<text x="30.2" y="20.5">L1</text>
<text x="30.2" y="23.1">XAL1060-472MEC</text>
<text x="96.3" y="20.5">GRM31CR61E476ME44L</text>
<text x="167.5" y="23.1">Q2</text>
<text x="248.9" y="20.5">U3A</text>
<text x="48" y="28.2">C1</text>
<text x="48" y="25.7">100nF (104) 10% 16V</text>
<text x="76" y="25.7">U1B</text>
<text x="93.7" y="28.2">C4</text>
<text x="98.9" y="28.2">C5</text>
<text x="103.9" y="28.2">C6</text>
<text x="109" y="28.2">C19 C20 C21</text>
<text x="124.3" y="28.2">C22</text>
<text x="213.3" y="25.7">C18</text>
<text x="213.3" y="28.2">100nF (104) 10% 16V</text>
<text x="20" y="33.3">C9</text>
<text x="25.1" y="33.3">C10 C11 C12</text>
<text x="248.9" y="35.8">CMS8S6990NAQN20</text>
<text x="167.5" y="38.3">XPX80P02RX</text>
<text x="167.5" y="43.4">Q3</text>
<text x="248.9" y="46">U3B</text>
<text x="63.2" y="51.1">TPS61287RZPR</text>
<text x="63.2" y="53.6">C2</text>
<text x="93.7" y="53.6">C3</text>
<text x="149.7" y="52.6">R6</text>
<text x="63.2" y="56.1">4.7uF (475) 20% 10V</text>
<text x="93.5" y="55.9">100nF (104) 10% 16V</text>
<text x="149.7" y="57.2">10KΩ (1002) ±1%</text>
<text x="167.5" y="58.7">XPX80P02RX</text>
<text x="17.5" y="67.8">R11</text>
<text x="35.3" y="66.3">Q1</text>
<text x="40.3" y="66.3">BSZ018N04LS6</text>
<text x="248.9" y="66.3">CMS8S6990NAQN20</text>
<text x="14.9" y="73.9">2.2Ω (2R20) ±1%</text>
<text x="82.1" y="73.9">R5</text>
<text x="82.1" y="76.5">10KΩ (1002) ±1%</text>
<text x="149.7" y="75.4">R7</text>
<text x="170" y="73.9">ME6209A30M3G</text>
<text x="248.9" y="73.9">U3C</text>
<text x="14.6" y="78.8">C23</text>
<text x="14.6" y="81.3">2.2nF (222) 10% 50V</text>
<text x="109" y="79">R8</text>
<text x="109" y="81.6">RLM12FTCMR010</text>
<text x="149.7" y="80">10Ω (10R0) ±1%</text>
<text x="139.5" y="86.6">C13</text>
<text x="139.5" y="89.2">10uF (106) 20% 10V</text>
<text x="170" y="84.1">VR1</text>
<text x="32.7" y="90.7">R1</text>
<text x="32.7" y="95.3">470KΩ (4703) ±1%</text>
<text x="53.1" y="90.7">R3</text>
<text x="53.1" y="95.3">39KΩ (3902) ±1%</text>
<text x="180.2" y="94.2">CL10A106MA8NRNC</text>
<text x="198" y="91.7">C14</text>
<text x="248.9" y="94.2">CMS8S6990NAQN20</text>
<text x="248.9" y="99.3">U3D</text>
<text x="109" y="107">U2</text>
<text x="114.1" y="107">TSZ121ICT</text>
<text x="182.8" y="106">R9</text>
<text x="73.4" y="109.5">U1A</text>
<text x="182.8" y="110.5">10KΩ (1002) ±1%</text>
<text x="93.7" y="116.1">R13</text>
<text x="180.2" y="114.6">C15</text>
<text x="180.2" y="117.1">1.0uF (105) 10% 25V</text>
<text x="248.9" y="117.1">CMS8S6990NAQN20</text>
<text x="83.6" y="122.2">100KΩ (1003) ±1%</text>
<text x="164.4" y="122.7" transform="rotate(-90 164.4 122.7)">R10</text>
<text x="167" y="122.7" transform="rotate(-90 167 122.7)">110KΩ (1103) ±1%</text>
<text x="248.9" y="122.2">U3E</text>
<text x="38.8" y="129.8">R4</text>
<text x="9.8" y="132.4">R2</text>
<text x="9.8" y="134.9">20KΩ (2002) ±1%</text>
<text x="38.8" y="132.4">10KΩ (1002) ±1%</text>
<text x="63.2" y="134.9">TPS61287RZPR</text>
<text x="106.5" y="137.5">C17</text>
<text x="137" y="133.9">R12</text>
<text x="152.3" y="137.5">R14</text>
<text x="180" y="134.7">C16</text>
<text x="180" y="137.2">10nF (103) 10% 50V</text>
<text x="248.9" y="134.9">CMS8S6990NAQN20</text>
<text x="14.9" y="142.5">C8</text>
<text x="40.1" y="139.7">C7</text>
<text x="40.3" y="142.5">47nF (473) 10% 50V</text>
<text x="106.5" y="140">8.2nF (822) 10% 50V470Ω (4700) ±1%</text>
<text x="152.3" y="140">2KΩ (2001) ±1%</text>
<text x="14.9" y="145.1">56pF (560) 5% 50V</text>
<text x="251.4" y="155.3">J1</text>
<text x="23.6" y="162.9">R15</text>
<text x="23.6" y="165.4">470KΩ (4703) ±1%</text>
<text x="61.7" y="165.4">R17</text>
<text x="61.7" y="167.9">10KΩ (1002) ±1%</text>
<text x="92.2" y="165.4">R18</text>
<text x="92.2" y="167.9">470KΩ (4703) ±1%</text>
<text x="130.4" y="165.4">R21</text>
<text x="130.4" y="167.9">680KΩ (6803) ±1%</text>
<text x="177.7" y="162.9">R20</text>
<text x="177.7" y="165.4">0Ω (0R0) ±1%</text>
<text x="251.4" y="170.5">CMS8S-JTAG-TP-1.27mm</text>
<text x="23.6" y="178.1">R16</text>
<text x="92.2" y="178.1">R19</text>
<text x="130.4" y="178.1">R22</text>
<text x="23.6" y="180.6">100KΩ (1003) ±1%</text>
<text x="92.2" y="180.6">SDNT1005X104F4250FTF</text>
<text x="130.4" y="180.6">59KΩ (5902) ±1%</text>
</g>
<g font-size="2.3" fill="#00f">
<text x="96.3" y="101.9">输出开路电压17.927V(仅适用于NUBB33)</text>
<text x="7.3" y="137.5">谷值电流限制=20A</text>
</g>
<g font-size="2.1" fill="#00f">
<text x="81" y="20.6">C4-C5：</text>
<text x="81" y="23.2">C6、C19-C22： CL10A106MA8NRNC</text>
<text x="12.4" y="43.5">C9-C10： 47uF (476) 20% 10V</text>
<text x="12.4" y="46">C11-C12：10uF (106) 20% 10V</text>
<text x="9.8" y="107">SYNC=GND 使用内部320K振荡器</text>
<text x="9.8" y="109.6">MODE=GND 配置为DCM模式</text>
<text x="264.2" y="193.4">1</text>
</g>
<g font-size="2.1" fill="#000080">
<text x="256.5" y="28.2">Power</text>
<text x="268.8" y="59.2" transform="rotate(-90 268.8 59.2)">GPIO P0</text>
<text x="251.4" y="84.1">GPIO P1&amp;Debug</text>
<text x="269.2" y="104.5">GPIO P2</text>
<text x="281.5" y="132.9" transform="rotate(-90 281.5 132.9)">GPIO P3</text>
</g>
</svg>
